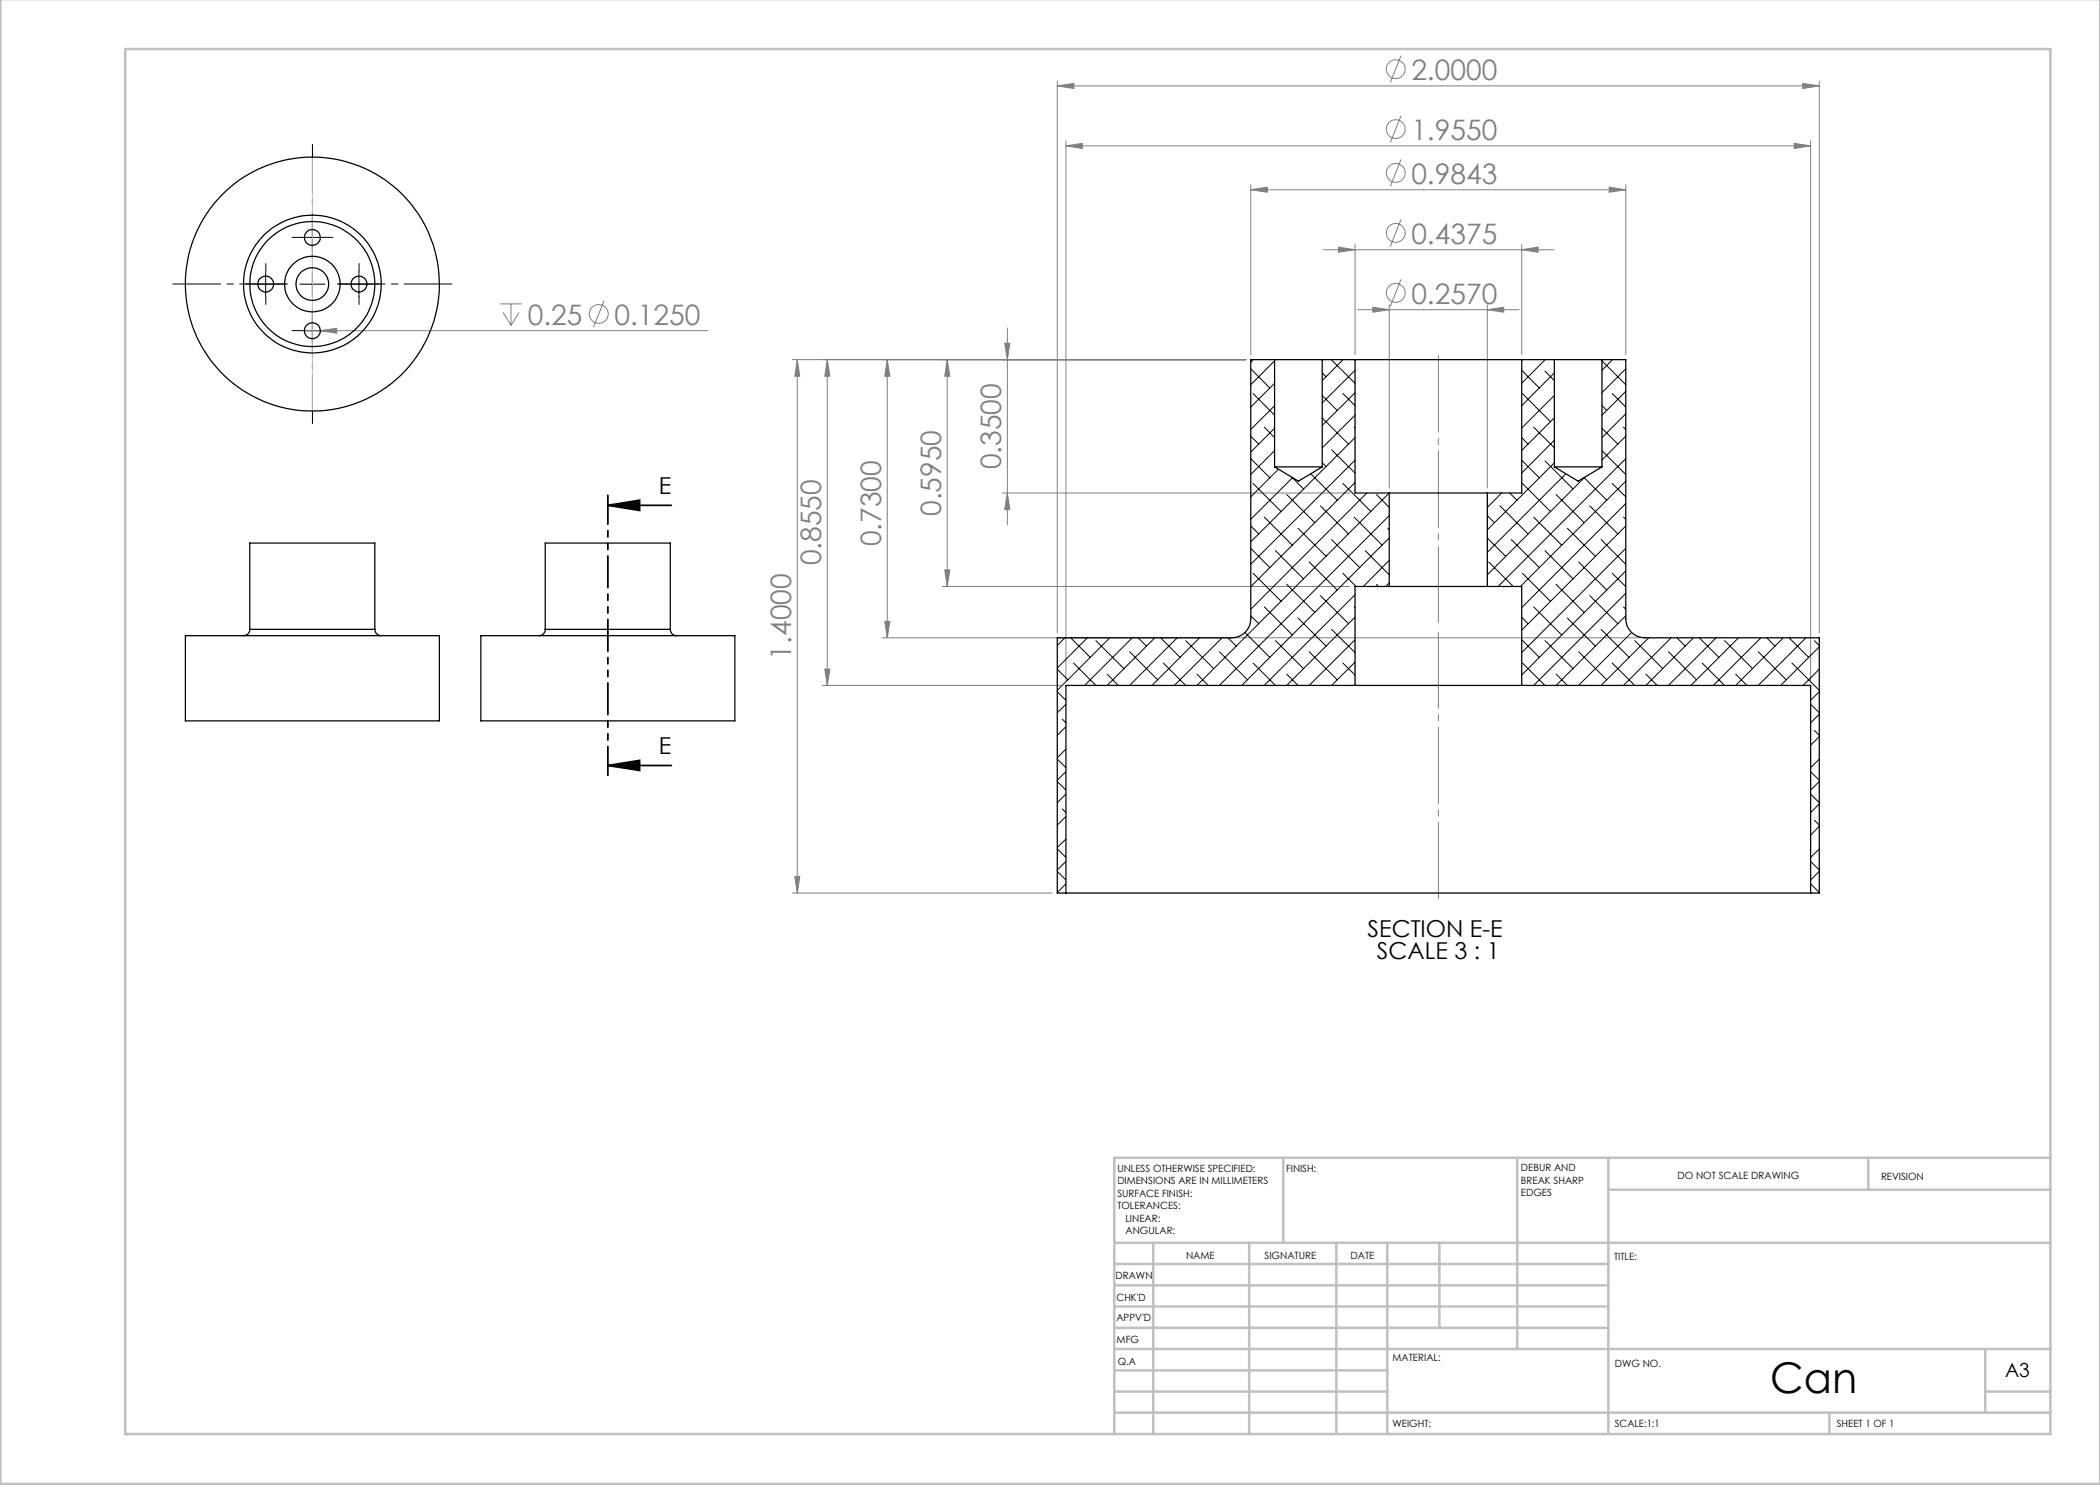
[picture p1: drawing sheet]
<svg xmlns="http://www.w3.org/2000/svg" width="420mm" height="297mm" viewBox="0 0 420 297" stroke-linecap="round" stroke-linejoin="round" font-family="sans-serif">
<g fill="none" stroke="#808080" stroke-width=".2">
<path d="M211.5 17.2l3.3-.5v1zM211.5 16.2v110.4M211.5 17.2h152.4M280.2 11.1l-2.1 5.4M360.5 16.7l3.4 .5-3.4 .5zM363.9 16.2v110.4M213.2 29.2l3.3-.5v1zM213.2 28.2v107.9M213.2 29.2h148.9M250.2 38l3.3-.6v1zM250.2 36.9v34M250.2 38h75"/>
<path d="M280.2 31.9l-2.1 5.4M280.2 23.1l-2.1 5.4M321.8 37.4l3.4 .6-3.4 .4zM325.2 36.9v34M358.8 28.7l3.3 .5-3.3 .5zM362.1 28.2v107.9M264.7 49.9h46M267.7 49.4l3.3 .5-3.3 .5zM271 48.9v22M280.2 43.9l-2.1 5.4M280.2 55.9l-2.1 5.4M304.3 49.9l3.3-.5v1z"/>
<path d="M304.3 48.9v22M60.9 66.1h80.7M64.1 66.1l3.2-.5v1zM100 60.8h4.4M100.6 62.5l1.6 2.6M102.2 60.8v4.3M103.8 62.5l-1.6 2.6M120.8 60.1l-2.1 5.4M158.5 71.9h90.7M159.5 71.9v106.7M159.5 71.9l.4 3.3h-.9zM165.5 71.9v65.2"/>
<path d="M165.5 71.9l.5 3.3h-1zM177.4 71.9v55.7M177.4 71.9l.6 3.3h-1zM189.4 71.9v45.4M189.4 71.9l.6 3.3h-1.1zM200.9 68.6h1.1l-.5 3.3zM201.5 65.6v39.3M271.5 61.9h32.3M274.6 61.5l3.2 .4-3.2 .5zM277.8 61v36.6M297.5 61.9l3.2-.4v.9zM297.5 61v36.6"/>
<path d="M200.4 98.6h69.6M201.5 98.6l.5 3.3h-1.1zM188.5 117.3h81.5M188.9 114h1.1l-.6 3.3zM164.5 137.1h47.7M165 133.8h1l-.5 3.3zM176.5 127.6h151.5M177 124.3h1l-.6 3.3zM158.5 178.6h52M159 175.3h.9l-.4 3.3z"/>
<circle cx="279.1" cy="13.8" r="1.88"/>
<circle cx="279.1" cy="34.6" r="1.89"/>
<circle cx="279.1" cy="25.8" r="1.88"/>
<circle cx="279.1" cy="58.6" r="1.89"/>
<circle cx="279.1" cy="46.6" r="1.89"/>
<circle cx="119.8" cy="62.8" r="1.88"/>
</g>
<path d="M121.6 101.1l6.3-1.1v2.1zM121.6 101.1h12.7M121.6 153.1l6.3-1v2zM121.6 153.1h12.7" fill="none" stroke="#000" stroke-width=".35"/>
<path d="M57.5 56.8h-22.9M62.5 51.8v-22.9M67.5 56.8h22.9M62.5 61.8v22.9" fill="none" stroke="#000" stroke-width=".2" stroke-dasharray="15.2 1.3 1.3 1.3" stroke-dashoffset="5.7"/>
<g fill="none" stroke="#000" stroke-width=".2" stroke-dasharray="15.2 1.3 1.3 1.3">
<path d="M50.7 56.8h-1.6M53.2 54.3v-1.6M53.2 59.3v1.6M55.7 56.8h1.5M60 47.5h-1.6M62.5 45v-1.6M62.5 50v1.6M65 47.5h1.6M69.3 56.8h-1.6M71.8 54.3v-1.6M71.8 59.3v1.6M74.3 56.8h1.6"/>
<path d="M60 66.1h-1.6M62.5 63.6v-1.6M62.5 68.6v1.6M65 66.1h1.6"/>
</g>
<path d="M50.7 56.8h4.9M53.1 54.3v5M60 56.8h5M60 47.5h5M62.5 45v5M62.5 54.3v5M69.3 56.8h5M71.8 54.3v5M60 66.1h5M62.5 63.6v5" fill="none" stroke="#000" stroke-width=".2"/>
<path d="M121.6 99.1v56" fill="none" stroke="#000" stroke-width=".35" stroke-dasharray="6.3 1.3 1.3 1.3 1.3 1.3" stroke-dashoffset=".6"/>
<path d="M287.7 180.6v-55" fill="none" stroke="#808080" stroke-width=".2" stroke-dasharray="15.2 1.3 1.3 1.3" stroke-dashoffset="-.9"/>
<path d="M287.7 125.7v-55.8" fill="none" stroke="#808080" stroke-width=".2" stroke-dasharray="15.2 1.3 1.3 1.3" stroke-dashoffset="-1.2"/>
<path d="M62.5 31.4v50.8" fill="none" stroke="#c0c0c0" stroke-width=".2"/>
<g fill="none" stroke="#c0c0c0" stroke-width=".5">
<path d="M.1 -.1v296.9h419.9M25 9.8h385.1v277h-385.1zM256.6 231.6v17M303.5 231.6v38.2M321.7 231.6v55.2M321.7 237.9h88.4M373.7 231.6v6.3M410.1 231.6h-187.3v55.2M222.8 248.6h187.3M222.8 257.1h98.9M222.8 252.8h98.9M230.6 248.6v38.2"/>
<path d="M249.8 248.6v38.2M267.3 248.6v38.2M277.5 248.6v38.2M287.9 248.6v17M222.8 265.6h98.9M222.8 261.3h98.9M222.8 278.3h54.7M222.8 274.1h54.7M222.8 269.8h187.3M397.1 278.3h13M397.1 269.8v12.7M222.8 282.5h187.3"/>
<path d="M365.9 282.5v4.3"/>
</g>
<path d="M121.6 101.1l6.3-1.1v2.1zM121.6 153.1l6.3-1v2z" fill="#000"/>
<g fill="#808080">
<path d="M64.1 66.1l3.2 .5v-1zM250.2 38l3.3-.6v1zM321.8 37.4l3.4 .6-3.4 .4zM211.5 17.2l3.3-.5v1zM360.5 16.7l3.4 .5-3.4 .5zM267.7 49.4l3.3 .5-3.3 .5zM304.3 49.9l3.3-.5v1zM274.6 61.5l3.2 .4-3.2 .5zM297.5 61.9l3.2-.4v.9zM213.2 29.2l3.3-.5v1zM358.8 28.7l3.3 .5-3.3 .5z"/>
<path d="M159.5 71.9l.4 3.3h-.9zM159 175.3h.9l-.4 3.3zM177.4 71.9l.6 3.3h-1zM177 124.3h1l-.6 3.3zM165.5 71.9l.5 3.3h-1zM165 133.8h1l-.5 3.3zM200.9 68.6h1.1l-.5 3.3zM201.5 98.6l.5 3.3h-1.1zM189.4 71.9l.6 3.3h-1.1zM188.9 114h1.1l-.6 3.3z"/>
</g>
<g fill="none" stroke="#000" stroke-width=".25">
<path d="M254.9 71.9h-4.7v51.9a3.8 3.8 0 0 1-3.9 3.8h-34.8v51h1.7M254.9 71.9h9.5M254.9 71.9v21.5M264.4 71.9h6.6M264.4 71.9v21.5M271 71.9h33.3M271 71.9v26.7h6.8M304.3 71.9h6.6M304.3 71.9v26.7h-6.8M310.9 71.9h9.5M310.9 71.9v21.5M320.4 71.9h4.8v51.9a3.8 3.8 0 0 0 3.8 3.8h34.9v51h-1.8"/>
<path d="M320.4 71.9v21.5M254.9 93.4h9.5M254.9 93.4l4.8 2.8 4.7-2.8M277.8 98.6h19.7M277.8 98.6v18.7M297.5 98.6v18.7M310.9 93.4h9.5M310.9 93.4l4.7 2.8 4.8-2.8M277.8 117.3h19.7M277.8 117.3h-6.8v19.8M297.5 117.3h6.8v19.8M37.1 127.1h50.8v17.1h-50.8z"/>
<path d="M50 125.9a1.21 1.21 0 0 1-1.3 1.2M50 125.9v-17.3h25v17.3M50 125.9h25M75 125.9a1.26 1.26 0 0 0 1.2 1.2M96.2 127.1h50.8v17.1h-50.8zM109 125.9a1.21 1.21 0 0 1-1.2 1.2M109 125.9v-17.3h25.1v17.3M109 125.9h25.1M134.1 125.9a1.21 1.21 0 0 0 1.2 1.2M271 137.1h33.3M271 137.1h-57.8v41.5M304.3 137.1h57.8v41.5"/>
<path d="M213.2 178.6h148.9"/>
<circle cx="53.1" cy="56.8" r="1.59"/>
<circle cx="62.5" cy="56.8" r="25.4"/>
<circle cx="62.5" cy="56.8" r="5.6"/>
<circle cx="62.5" cy="56.8" r="3.3"/>
<circle cx="62.5" cy="47.5" r="1.58"/>
<circle cx="62.5" cy="56.8" r="13.8"/>
<circle cx="62.5" cy="56.8" r="12.5"/>
<circle cx="71.8" cy="56.8" r="1.59"/>
<circle cx="62.5" cy="66.1" r="1.59"/>
</g>
<g fill="none" stroke="#000" stroke-width=".2">
<path d="M250.2 73.8l3.8 3.8M250.6 78.7l4.3 4.3M250.6 71.9l-.4 .6M254.9 72.2l-4.7 4.7M254.9 76.7l-4.7 4.7M264.4 79.1l3 3M264.4 74.6l.8 .7M266.3 72l4.7 4.7M268.6 78.7l2.4 2.4M268.6 71.9l-4.2 4.2M271 74l-6.6 6.6M271 78.6l-6.6 6.5"/>
<path d="M304.3 74l3.6 3.6M304.5 78.7l5.6 5.6M304.5 71.9l-.2 .2M309 74.2l1.9 1.9M309 71.9l-4.7 4.8M310.9 79.1l-6.6 6.5M310.9 74.6l-6.6 6.5M320.4 72.2l4.8 4.7M322.4 78.7l2.8 2.7M322.5 71.9l-2.1 2.1M325.2 73.8l-4.8 4.7M325.2 78.3l-4.8 4.7"/>
<path d="M250.2 91.7l3.8 3.9M250.2 87.2l1.5 1.6M250.6 96.7l5.6 5.6M252.9 85.4l2 2.1M254.9 81.1l-4.7 4.8M254.9 85.7l-4.7 4.7M254.9 90.1l-4.7 4.8M255.7 93.8l-5.5 5.6M257.4 98.9l5.6 5.6M258.3 95.4l2.4 2.4M258.5 95.5l-8.3 8.4M262.1 94.8l5.3 5.2"/>
<path d="M264.4 92.6l.8 .7M264.4 83.6l5.3 5.2M266.3 90l4.7 4.6M268.6 96.7l5.6 5.6M270.8 85.4l.2 .2M271 83l-6.6 6.6M271 87.5l-20.8 20.9M271 92l-20.8 20.9M271 96.5l-20.8 20.8M273.4 98.6l-23.2 23.2M275.3 98.9l2.5 2.6M277.8 98.6l-38.4 38.5"/>
<path d="M300.3 98.6l-2.8 2.9M301.9 98.6l1.5 1.4M304.3 92l3.6 3.6M304.3 87.5l1.3 1.3M304.5 96.7l5.6 5.6M306.7 85.4l4.2 4.2M309 92.2l5.6 5.6M310.9 83.6l-6.6 6.5M310.9 88l-6.6 6.6M310.9 92.6l-13.4 13.4M311.2 98.9l5.6 5.6M313.2 94.8l-15.7 15.7"/>
<path d="M316.8 95.5l4.5 4.5M317 95.4l-19.5 19.6M320.4 90.1l4.8 4.8M320.4 85.7l3.2 3.1M320.4 81.1l.9 1M322.4 96.7l2.8 2.7M324.7 85.4l.5 .5M325.2 82.8l-4.8 4.7M325.2 87.2l-4.8 4.8M325.2 91.7l-25.6 25.6M325.2 96.2l-21.1 21.1M250.2 109.7l3.8 3.8"/>
<path d="M250.2 105.2l1.5 1.6M250.6 114.6l5.6 5.7M252.9 103.4l5.6 5.6M255.1 110.1l5.6 5.7M257.4 116.9l5.6 5.6M259.6 105.7l5.6 5.6M261.8 112.4l5.6 5.6M264.1 119.1l5.6 5.6M264.1 101.2l5.6 5.6M266.3 107.9l5.7 5.6M268.6 114.6l2.6 2.7M270.8 103.4l5.6 5.6"/>
<path d="M271 119l-18.2 18.1M273 110.1l4.8 4.9M275.3 116.9l.4 .4M277.6 105.7l.2 .3M277.8 103.1l-33.9 34M277.8 107.6l-29.4 29.5M277.8 112.1l-5.1 5.2M277.8 116.6l-.7 .7M297.5 107.6l3.6 3.7M297.5 103.1l1.4 1.4M297.7 112.4l4.9 4.9M300 101.2l5.6 5.6"/>
<path d="M302.3 107.9l5.6 5.6M304.5 114.6l5.6 5.7M306.7 103.4l5.6 5.6M309 110.1l5.6 5.7M311.2 116.9l5.6 5.6M313.5 105.7l5.6 5.6M315.7 112.4l5.6 5.6M318 119.1l5.6 5.6M318 101.2l5.6 5.6M320.2 107.9l5 5M322.4 114.6l2.8 2.7M324.7 103.4l.5 .5"/>
<path d="M325.2 100.7l-20.9 20.8M325.2 105.2l-20.9 20.8M325.2 109.7l-20.9 20.8M325.2 114.2l-20.9 20.8M325.2 118.7l-18.5 18.4M211.5 138.4l1.7 1.6M211.5 133.8l2.1 2.2M213 127.6l-1.5 1.5M214.1 127.6l4 3.9M214.7 132.6l4.5 4.5M217.5 127.6l-6 6M219.2 128.1l5.6 5.6"/>
<path d="M221.4 134.8l2.3 2.3M222 127.6l-10.5 10.5M225.9 130.3l5.6 5.7M226.4 127.6l-9.5 9.5M227.6 127.6l1.7 1.6M228.2 137.1h.1M231 127.6l-9.6 9.5M232.1 127.6l3.9 3.9M232.7 132.6l4.4 4.5M235.4 127.6l-9.5 9.5M237.1 128.1l5.6 5.6M239.4 134.8l2.3 2.3"/>
<path d="M239.9 127.6l-9.5 9.5M243.9 130.3l5.6 5.7M244.4 127.6l-9.5 9.5M245.6 127.6l1.7 1.6M246.1 137.1h.1M249 126.5l5 5M250.2 123.2l1.5 1.5M250.6 132.6l4.5 4.5M252.9 121.4l5.6 5.6M255.1 128.1l5.6 5.6M257.4 134.8l2.2 2.3M259.6 123.6l5.6 5.6"/>
<path d="M261.8 130.3l5.6 5.7M264.1 137.1h.1M266.3 125.9l4.7 4.6M268.6 132.6l2.4 2.4M270.8 121.4l.2 .1M271 123.4l-13.6 13.7M271 127.9l-9.2 9.2M271 132.4l-4.7 4.7M271 136.9l-.2 .2M304.3 127.9l3.6 3.6M304.3 123.4l1.3 1.3M304.5 132.6l4.5 4.5"/>
<path d="M306.7 121.4l5.6 5.6M309 128.1l5.6 5.6M311.2 134.8l2.3 2.3M313.5 123.6l5.6 5.6M315.7 130.3l5.6 5.7M318 137.1h.1M320.2 125.9l5.6 5.6M322.4 132.6l4.6 4.5M324.7 121.4l.5 .4M325.2 123.2l-14 13.9M326.3 126.5l-10.6 10.6M327 128.1l5.6 5.6"/>
<path d="M329.2 134.8l2.2 2.3M329.7 127.6l-9.5 9.5M333.7 130.3l5.6 5.7M334.2 127.6l-9.5 9.5M335.4 127.6l1.6 1.6M335.9 137.1h.1M338.7 127.6l-9.5 9.5M339.9 127.6l3.9 3.9M340.4 132.6l4.5 4.5M343.2 127.6l-9.5 9.5M344.9 128.1l5.6 5.6M347.1 134.8l2.3 2.3"/>
<path d="M347.7 127.6l-9.5 9.5M351.6 130.3l5.7 5.7M352.2 127.6l-9.5 9.5M353.3 127.6l1.7 1.6M353.9 137.1h.1M356.7 127.6l-9.6 9.5M357.8 127.6l3.9 3.9M358.4 132.6l5.5 5.5M361.2 127.6l-9.6 9.5M362.9 128.1l1 1M363.9 129.4l-7.8 7.7M363.9 133.8l-3.3 3.3"/>
<path d="M363.9 138.4l-1.8 1.6M211.5 156.3l1.7 1.7M211.5 151.8l1.7 1.7M212.4 143.8l.8 .8M213.2 140.9l-1.7 1.7M213.2 145.3l-1.7 1.8M213.2 149.8l-1.7 1.7M213.2 154.3l-1.7 1.7M213.2 158.8l-1.7 1.7M362.1 158.8l1.8 1.7M362.1 154.3l1.8 1.7M362.1 140.9l1.8 1.7"/>
<path d="M362.9 146.1l1 1M363.9 142.8l-1.8 1.8M363.9 147.3l-1.8 1.7M363.9 151.8l-1.8 1.7M363.9 156.3l-1.8 1.7M211.5 174.3l1.7 1.7M211.5 169.8l1.7 1.7M212.4 161.8l.8 .7M213.2 163.3l-1.7 1.7M213.2 167.8l-1.7 1.7M213.2 172.3l-1.7 1.7M213.2 176.8l-1.7 1.7"/>
<path d="M362.1 176.8l1.8 1.7M362.1 172.3l1.8 1.7M362.9 164l1 1M363.9 160.8l-1.8 1.7M363.9 165.3l-1.8 1.7M363.9 169.8l-1.8 1.7M363.9 174.3l-1.8 1.7"/>
</g>
<text font-size="8.5" x="354.1" y="278.5">Can</text>
<g font-size="5.6" fill="#808080">
<text x="282.3" y="15.9">2.0000</text>
<text x="282.3" y="27.9">1.9550</text>
<text x="282.3" y="36.7">0.9843</text>
<text x="282.3" y="48.7">0.4375</text>
<text x="105.5" y="64.9">0.25</text>
<text x="122.9" y="64.9">0.1250</text>
<text x="282.3" y="60.7">0.2570</text>
<text x="200.2" y="93.9" transform="rotate(-90 200.2 93.9)">0.3500</text>
<text x="188.2" y="103.2" transform="rotate(-90 188.2 103.2)">0.5950</text>
<text x="164.2" y="113.1" transform="rotate(-90 164.2 113.1)">0.8550</text>
<text x="176.2" y="109.3" transform="rotate(-90 176.2 109.3)">0.7300</text>
<text x="158.2" y="131.9" transform="rotate(-90 158.2 131.9)">1.4000</text>
</g>
<g font-size="4.7">
<text x="131.8" y="98.9">E</text>
<text x="131.8" y="150.9">E</text>
<text x="273.5" y="187.3">SECTION E-E</text>
<text x="275.4" y="191.8">SCALE 3 : 1</text>
</g>
<text font-size="3.9" x="401" y="275.4">A3</text>
<g font-size="2">
<text x="223.5" y="234.4">UNLESS OTHERWISE SPECIFIED:</text>
<text x="223.5" y="236.9">DIMENSIONS ARE IN MILLIMETERS</text>
<text x="223.5" y="239.4">SURFACE FINISH:</text>
<text x="257.2" y="234.4">FINISH:</text>
<text x="304.2" y="234.3">DEBUR AND</text>
<text x="304.2" y="236.8">BREAK SHARP</text>
<text x="304.2" y="239.3">EDGES</text>
<text x="335.5" y="235.8">DO NOT SCALE DRAWING</text>
<text x="376.2" y="236">REVISION</text>
<text x="223.5" y="241.9">TOLERANCES:</text>
<text x="225.1" y="244.4">LINEAR:</text>
<text x="225.1" y="246.9">ANGULAR:</text>
<text x="237.2" y="251.8">NAME</text>
<text x="252.9" y="251.7">SIGNATURE</text>
<text x="270.1" y="251.7">DATE</text>
<text x="223.1" y="255.9">DRAWN</text>
<text x="322.8" y="252">TITLE:</text>
<text x="223.3" y="260.1">CHK'D</text>
<text x="223.3" y="264.2">APPV'D</text>
<text x="223.3" y="268.6">MFG</text>
<text x="223.5" y="272.9">Q.A</text>
<text x="278.5" y="272.3">MATERIAL:</text>
<text x="323" y="273.4">DWG NO.</text>
<text x="278.5" y="285.3">WEIGHT:</text>
<text x="323" y="285.4">SCALE:1:1</text>
<text x="367.4" y="285.4">SHEET 1 OF 1</text>
</g>
</svg>
